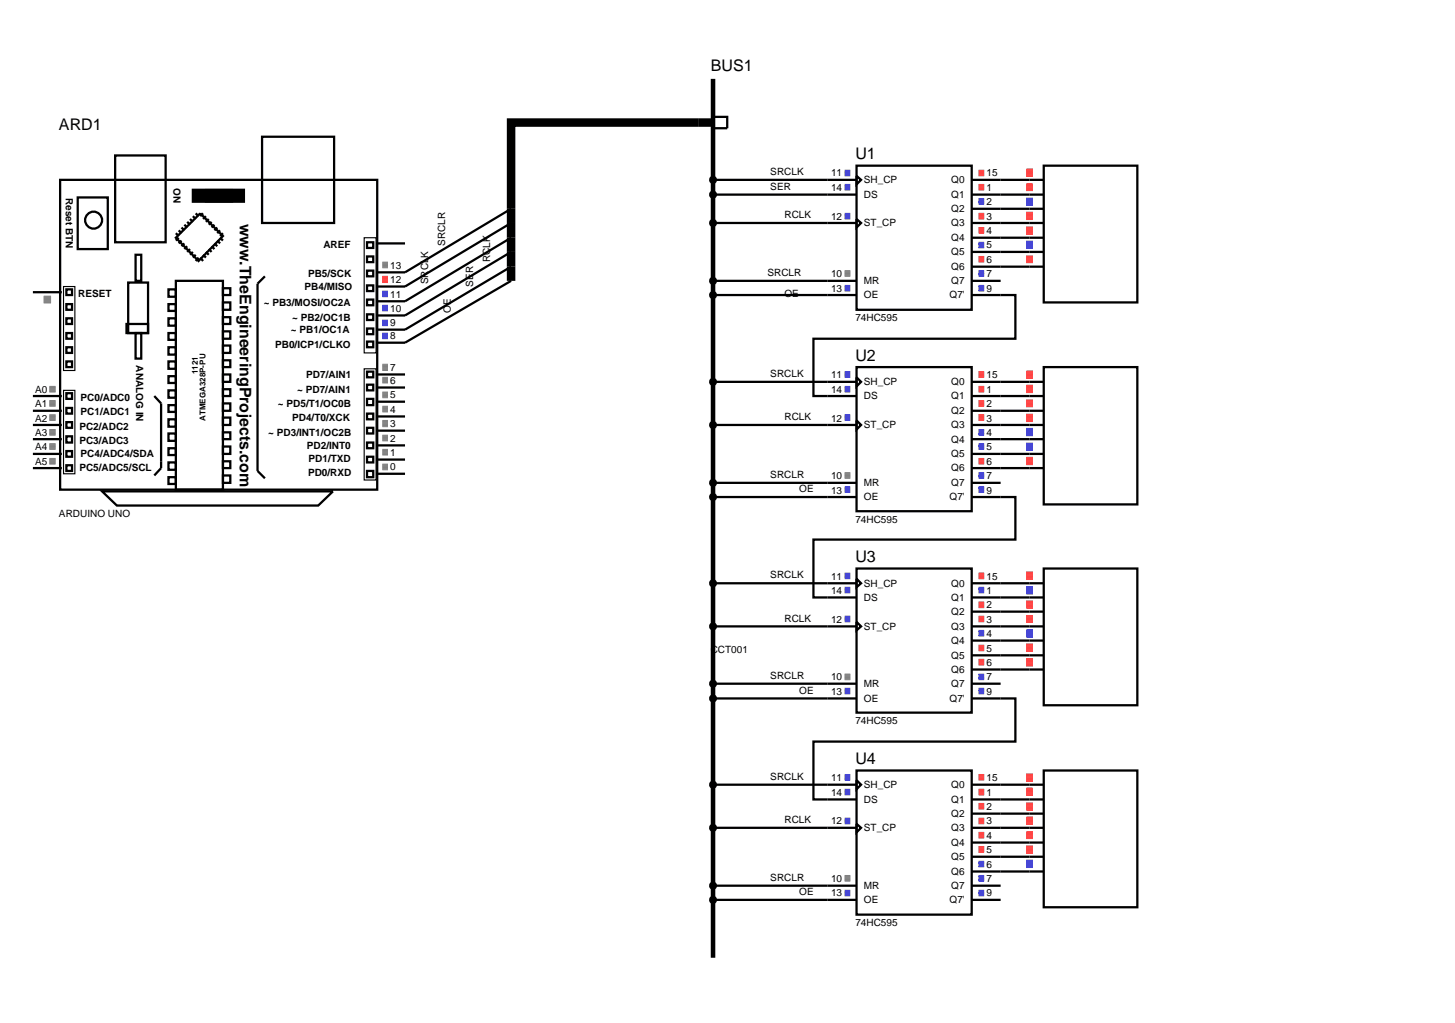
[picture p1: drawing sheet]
<svg xmlns="http://www.w3.org/2000/svg" width="257mm" height="180mm" viewBox="0 0 257 180" stroke-linecap="round" stroke-linejoin="round" font-family="sans-serif">
<path d="M125.7 21.6h-35.6v27.9" fill="none" stroke="#000" stroke-width="1.5" stroke-linecap="butt"/>
<g fill="none" stroke="#000" stroke-width=".4">
<path d="M10.6 31.7h55.9v54.6h-55.9zM13.7 34.8h5.3v9.1h-5.3zM20.3 27.4h8.9v15.3h-8.9zM32.5 39.6l.5 .5M33 39.1l.5 .5M33.5 38.6l.5 .5M34 38.1l.5 .5M34.5 37.6l.5 .5M35.8 37.6l-.5 .5M36.3 33.5h4.6v2h-4.6zM36.3 38.1l-.5 .5M36.8 38.6l-.5 .5"/>
<path d="M37.3 39.1l-.5 .5M37.8 39.6l-.5 .5M46.2 24.1h12.7v15.2h-12.7zM90.1 39.3l-18.7 11.2h-5.1M90.1 36.8l-18.7 11.2h-5.1M125.7 20.6h2.5v2h-2.5zM125.7 31.7h25.3M125.7 34.3h25.3M125.7 39.3h25.3M151 29.2h20.3v25.4h-20.3zM151 31l.8 .7-.8 .8zM151 38.6l.8 .7-.8 .8z"/>
<path d="M171.3 31.7h12.7M171.3 34.3h12.7M171.3 36.8h12.7M171.3 39.3h12.7M184 29.2h16.5v24.1h-16.5zM5.8 51.5h5.1M11.7 53.6h1v1h-1zM11.7 58.7h1v1h-1zM11.7 56.1h1v1h-1zM11.7 51h1v1h-1zM22.3 57.1h3.8v1.6h-3.8zM22.6 49.8h3.5v8.9h-3.5z"/>
<path d="M23.9 44.9h1v4.6h-1zM23.9 58.7h1v4.5h-1zM29.7 51h1.3v1.3h-1.3zM29.7 53.6h1.3v1.2h-1.3zM29.7 56.1h1.3v1.3h-1.3zM29.7 58.7h1.3v1.2h-1.3zM31 49.5h8.3v36.8h-8.3zM31 41.9l4.3-4.3 4 4-4.3 4.4zM31 41.1l.5 .5M31.5 40.6l.5 .5M31.5 41.9l-.5 .5M32 40.1l.5 .5"/>
<path d="M32 42.4l-.5 .5M32.5 42.9l-.5 .5M33 43.4l-.5 .5M33.5 43.9l-.5 .5M34 44.4l-.5 .5M34.5 44.9l-.5 .5M35 45.4l-.5 .6M35.3 45.4l.5 .6M35.8 44.9l.5 .5M36.3 44.4l.5 .5M36.8 43.9l.5 .5M37.3 43.4l.5 .5"/>
<path d="M37.8 42.9l.5 .5M38.3 42.4l.5 .5M38.3 40.1l-.5 .5M38.8 41.9l.5 .5M38.8 40.6l-.5 .5M39.3 50.8h1.3v1.2h-1.3zM39.3 53.3h1.3v1.3h-1.3zM39.3 55.9h1.3v1.2h-1.3zM39.3 58.4h1.3v1.3h-1.3zM39.3 41.1l-.5 .5M46.7 48.7l-1.3 1.3v33l1.3 1.3M64.7 42.7h1.1v1h-1.1z"/>
<path d="M64.7 47.7h1.1v1h-1.1zM64.7 50.3h1.1v1h-1.1zM64.7 52.8h1.1v1h-1.1zM64.7 55.4h1.1v1h-1.1zM64.7 57.9h1.1v1h-1.1zM64.7 45.2h1.1v1h-1.1zM66.3 42.9h5.1M90.1 49.5l-18.7 10.9h-5.1M90.1 47l-18.7 11.1h-5.1M90.1 44.4l-18.7 11.2h-5.1M90.1 41.9l-18.7 11.2h-5.1M125.7 49.5h25.3"/>
<path d="M125.7 52h25.3M171.3 52h7.7v7.7h-35.6v10.1h7.6M171.3 41.9h12.7M171.3 44.4h12.7M171.3 47h12.7M171.3 49.5h5.1M5.8 69.8h5.1M5.8 72.4h5.1M5.8 74.9h5.1M5.8 77.4h5.1M11.7 63.7h1v1h-1zM11.7 61.2h1v1h-1z"/>
<path d="M11.7 69.3h1v1h-1zM11.7 71.9h1v1h-1zM11.7 74.4h1v1h-1zM11.7 76.9h1v1.1h-1zM11.7 79.5h1v1h-1zM27.2 69.8l1.2 1.3v11.4l-1.2 1.3M29.7 61.2h1.3v1.3h-1.3zM29.7 63.7h1.3v1.3h-1.3zM29.7 66.3h1.3v1.2h-1.3zM29.7 68.8h1.3v1.3h-1.3zM29.7 71.4h1.3v1.2h-1.3zM29.7 73.9h1.3v1.3h-1.3z"/>
<path d="M29.7 76.4h1.3v1.3h-1.3zM29.7 79h1.3v1.2h-1.3zM39.3 60.9h1.3v1.3h-1.3zM39.3 63.5h1.3v1.2h-1.3zM39.3 66h1.3v1.3h-1.3zM39.3 68.6h1.3v1.2h-1.3zM39.3 71.1h1.3v1.3h-1.3zM39.3 73.6h1.3v1.3h-1.3zM39.3 76.2h1.3v1.2h-1.3zM39.3 78.7h1.3v1.3h-1.3zM64.7 60.2h1.1v1h-1.1zM64.7 65.5h1.1v1h-1.1z"/>
<path d="M64.7 67.8h1.1v1h-1.1zM64.7 70.3h1.1v1.1h-1.1zM64.7 72.9h1.1v1h-1.1zM64.7 75.4h1.1v1h-1.1zM64.7 78h1.1v1h-1.1zM66.3 78.5h5.1M66.3 75.9h5.1M66.3 73.4h5.1M66.3 70.8h5.1M66.3 68.3h5.1M66.3 66h5.1M125.7 67.3h25.3"/>
<path d="M125.7 74.9h25.3M151 64.7h20.3v25.4h-20.3zM151 66.5l.8 .8-.8 .8zM151 74.1l.8 .8-.8 .8zM171.3 67.3h12.7M171.3 69.8h12.7M171.3 72.4h12.7M171.3 74.9h12.7M171.3 77.4h12.7M184 64.7h16.5v24.2h-16.5zM5.8 80h5.1M5.8 82.5h5.1"/>
<path d="M11.7 82h1v1h-1zM18 86.6h40.7l-2.6 2.5h-35.5zM29.7 81.5h1.3v1.3h-1.3zM29.7 84.1h1.3v1.2h-1.3zM39.3 81.3h1.3v1.2h-1.3zM39.3 83.8h1.3v1.3h-1.3zM64.7 80.5h1.1v1h-1.1zM64.7 83h1.1v1.1h-1.1zM66.3 83.5h5.1M66.3 81h5.1M125.7 85.1h25.3M125.7 87.6h25.3"/>
<path d="M171.3 87.6h7.7v7.5h-35.6v10.2h7.6M171.3 80h12.7M171.3 82.5h12.7M171.3 85.1h5.1M125.7 102.8h25.3M125.7 110.4h25.3M151 100.2h20.3v25.4h-20.3zM151 102l.8 .8-.8 .7zM151 109.6l.8 .8-.8 .7zM171.3 102.8h12.7M171.3 105.3h12.7M171.3 107.8h12.7"/>
<path d="M171.3 110.4h12.7M171.3 112.9h12.7M171.3 115.5h12.7M171.3 118h12.7M184 100.2h16.5v24.1h-16.5zM125.7 120.5h25.3M125.7 123.1h25.3M125.7 138.3h25.3M151 135.8h20.3v25.4h-20.3zM151 137.5l.8 .8-.8 .8zM171.3 123.1h7.7v7.6h-35.6v10.2h7.6M171.3 120.5h5.1"/>
<path d="M171.3 138.3h12.7M184 135.8h16.5v24.1h-16.5zM125.7 145.9h25.3M125.7 156.1h25.3M125.7 158.6h25.3M151 145.2l.8 .7-.8 .8zM171.3 140.9h12.7M171.3 143.4h12.7M171.3 145.9h12.7M171.3 148.5h12.7M171.3 151h12.7M171.3 153.6h12.7"/>
<path d="M171.3 156.1h5.1M171.3 158.6h5.1"/>
<circle cx="16.5" cy="38.8" r="1.49"/>
<circle cx="125.7" cy="39.3" r=".51"/>
<circle cx="125.7" cy="31.7" r=".51"/>
<circle cx="125.7" cy="34.3" r=".51"/>
<circle cx="125.7" cy="52" r=".51"/>
<circle cx="125.7" cy="49.5" r=".51"/>
<circle cx="125.7" cy="67.3" r=".51"/>
<circle cx="125.7" cy="74.9" r=".51"/>
<circle cx="125.7" cy="87.6" r=".51"/>
<circle cx="125.7" cy="85.1" r=".51"/>
<circle cx="125.7" cy="102.8" r=".51"/>
<circle cx="125.7" cy="110.4" r=".51"/>
<circle cx="125.7" cy="138.3" r=".51"/>
<circle cx="125.7" cy="120.5" r=".51"/>
<circle cx="125.7" cy="123.1" r=".51"/>
<circle cx="125.7" cy="145.9" r=".51"/>
<circle cx="125.7" cy="156.1" r=".51"/>
<circle cx="125.7" cy="158.6" r=".51"/>
</g>
<path d="M33.8 34.5h9.4" fill="none" stroke="#000" stroke-width="2.5" stroke-linecap="butt"/>
<path d="M11.2 50.5h2v14.8h-2zM64.2 41.9h2.1v20.3h-2.1zM11.2 68.8h2v14.7h-2zM64.2 65h2.1v19.6h-2.1z" fill="none" stroke="#000" stroke-width=".2"/>
<g fill="none" stroke="#808080" stroke-width=".18">
<path d="M7.7 52.2h1.3M7.7 52.3h1.3M7.7 52.4h1.3M7.7 52.5h1.3M7.7 52.6h1.3M7.7 52.7h1.3M7.7 52.8h1.3M7.7 52.9h1.3M7.7 53h1.3M7.7 53.1h1.3M7.7 53.2h1.3M7.7 53.3h1.3"/>
<path d="M7.7 53.4h1.3M67.4 46.2h1M67.4 46.3h1M67.4 46.4h1M67.4 46.5h1M67.4 46.6h1M67.4 46.7h1M67.4 46.8h1M67.4 46.9h1M67.4 47h1M67.4 47.1h1M67.4 47.2h1"/>
<path d="M148.9 47.7h1M148.9 47.8h1M148.9 47.9h1M148.9 48h1M148.9 48.1h1M148.9 48.2h1M148.9 48.3h1M148.9 48.4h1M148.9 48.5h1M148.9 48.6h1M148.9 48.7h1M8.7 79.2h1.1"/>
<path d="M8.7 76.7h1.1M8.7 74.1h1.1M8.7 71.6h1.1M8.7 69.1h1.1M8.7 78.2h1.1M8.7 78.3h1.1M8.7 78.4h1.1M8.7 78.5h1.1M8.7 78.6h1.1M8.7 78.7h1.1M8.7 78.8h1.1M8.7 78.9h1.1"/>
<path d="M8.7 79h1.1M8.7 79.1h1.1M8.7 75.7h1.1M8.7 75.8h1.1M8.7 75.9h1.1M8.7 76h1.1M8.7 76.1h1.1M8.7 76.2h1.1M8.7 76.3h1.1M8.7 76.4h1.1M8.7 76.5h1.1M8.7 76.6h1.1"/>
<path d="M8.7 73.1h1.1M8.7 73.2h1.1M8.7 73.3h1.1M8.7 73.4h1.1M8.7 73.5h1.1M8.7 73.6h1.1M8.7 73.7h1.1M8.7 73.8h1.1M8.7 73.9h1.1M8.7 74h1.1M8.7 70.6h1.1M8.7 70.7h1.1"/>
<path d="M8.7 70.8h1.1M8.7 70.9h1.1M8.7 71h1.1M8.7 71.1h1.1M8.7 71.2h1.1M8.7 71.3h1.1M8.7 71.4h1.1M8.7 71.5h1.1M8.7 68.1h1.1M8.7 68.2h1.1M8.7 68.3h1.1M8.7 68.4h1.1"/>
<path d="M8.7 68.5h1.1M8.7 68.6h1.1M8.7 68.7h1.1M8.7 68.8h1.1M8.7 68.9h1.1M8.7 69h1.1M67.4 79.2h1M67.4 79.3h1M67.4 79.4h1M67.4 79.5h1M67.4 79.6h1M67.4 79.7h1"/>
<path d="M67.4 79.8h1M67.4 79.9h1M67.4 76.7h1M67.4 76.8h1M67.4 76.9h1M67.4 77h1M67.4 77.1h1M67.4 77.2h1M67.4 77.3h1M67.4 77.4h1M67.4 77.5h1M67.4 77.6h1"/>
<path d="M67.4 77.7h1M67.4 74.1h1M67.4 74.2h1M67.4 74.3h1M67.4 74.4h1M67.4 74.5h1M67.4 74.6h1M67.4 74.7h1M67.4 74.8h1M67.4 74.9h1M67.4 75h1M67.4 75.1h1"/>
<path d="M67.4 75.2h1M67.4 71.6h1M67.4 71.7h1M67.4 71.8h1M67.4 71.9h1M67.4 72h1M67.4 72.1h1M67.4 72.2h1M67.4 72.3h1M67.4 72.4h1M67.4 72.5h1M67.4 72.6h1"/>
<path d="M67.4 69.1h1M67.4 69.2h1M67.4 69.3h1M67.4 69.4h1M67.4 69.5h1M67.4 69.6h1M67.4 69.7h1M67.4 69.8h1M67.4 69.9h1M67.4 70h1M67.4 70.1h1M67.4 66.5h1"/>
<path d="M67.4 66.6h1M67.4 66.7h1M67.4 66.8h1M67.4 66.9h1M67.4 67h1M67.4 67.1h1M67.4 67.2h1M67.4 67.3h1M67.4 67.4h1M67.4 67.5h1M67.4 64.2h1M67.4 64.3h1"/>
<path d="M67.4 64.4h1M67.4 64.5h1M67.4 64.6h1M67.4 64.7h1M67.4 64.8h1M67.4 64.9h1M67.4 65h1M67.4 65.1h1M67.4 65.2h1M67.4 65.3h1M8.7 81.8h1.1M8.7 80.8h1.1"/>
<path d="M8.7 80.9h1.1M8.7 81h1.1M8.7 81.1h1.1M8.7 81.2h1.1M8.7 81.3h1.1M8.7 81.4h1.1M8.7 81.5h1.1M8.7 81.6h1.1M8.7 81.7h1.1M67.4 81.8h1M67.4 81.9h1M67.4 82h1"/>
<path d="M67.4 82.1h1M67.4 82.2h1M67.4 82.3h1M67.4 82.4h1M67.4 82.5h1M67.4 82.6h1M67.4 82.7h1M67.4 82.8h1M67.4 80h1M67.4 80.1h1M67.4 80.2h1M148.9 83.3h1"/>
<path d="M148.9 83.4h1M148.9 83.5h1M148.9 83.6h1M148.9 83.7h1M148.9 83.8h1M148.9 83.9h1M148.9 84h1M148.9 84.1h1M148.9 84.2h1M148.9 84.3h1M148.9 118.8h1M148.9 118.9h1"/>
<path d="M148.9 119h1M148.9 119.1h1M148.9 119.2h1M148.9 119.3h1M148.9 119.4h1M148.9 119.5h1M148.9 119.6h1M148.9 119.7h1M148.9 119.8h1M148.9 154.3h1M148.9 154.4h1M148.9 154.5h1"/>
<path d="M148.9 154.6h1M148.9 154.7h1M148.9 154.8h1M148.9 154.9h1M148.9 155h1M148.9 155.1h1M148.9 155.2h1M148.9 155.3h1"/>
</g>
<g fill="none" stroke="#4040ff" stroke-width=".18">
<path d="M148.9 30h1M148.9 30.1h1M148.9 30.2h1M148.9 30.3h1M148.9 30.4h1M148.9 30.5h1M148.9 30.6h1M148.9 30.7h1M148.9 30.8h1M148.9 30.9h1M148.9 31h1M148.9 37.6h1"/>
<path d="M148.9 37.7h1M148.9 37.8h1M148.9 37.9h1M148.9 38h1M148.9 38.1h1M148.9 38.2h1M148.9 38.3h1M148.9 38.4h1M148.9 38.5h1M148.9 38.6h1M148.9 32.5h1M148.9 32.6h1"/>
<path d="M148.9 32.7h1M148.9 32.8h1M148.9 32.9h1M148.9 33h1M148.9 33.1h1M148.9 33.2h1M148.9 33.3h1M148.9 33.4h1M148.9 33.5h1M172.5 35h1M172.5 35.1h1M172.5 35.2h1"/>
<path d="M172.5 35.3h1M172.5 35.4h1M172.5 35.5h1M172.5 35.6h1M172.5 35.7h1M172.5 35.8h1M172.5 35.9h1M172.5 36h1M180.9 35h1.2M180.9 35.1h1.2M180.9 35.2h1.2M180.9 35.3h1.2"/>
<path d="M180.9 35.4h1.2M180.9 35.5h1.2M180.9 35.6h1.2M180.9 35.7h1.2M180.9 35.8h1.2M180.9 35.9h1.2M180.9 36h1.2M180.9 34.9h1.2M180.9 36.1h1.2M180.9 36.2h1.2M67.4 58.7h1M67.4 58.8h1"/>
<path d="M67.4 58.9h1M67.4 59h1M67.4 59.1h1M67.4 59.2h1M67.4 59.3h1M67.4 59.4h1M67.4 59.5h1M67.4 59.6h1M67.4 59.7h1M67.4 56.4h1M67.4 56.5h1M67.4 56.6h1"/>
<path d="M67.4 56.7h1M67.4 56.8h1M67.4 56.9h1M67.4 57h1M67.4 57.1h1M67.4 57.2h1M67.4 57.3h1M67.4 57.4h1M67.4 53.8h1M67.4 53.9h1M67.4 54h1M67.4 54.1h1"/>
<path d="M67.4 54.2h1M67.4 54.3h1M67.4 54.4h1M67.4 54.5h1M67.4 54.6h1M67.4 54.7h1M67.4 54.8h1M67.4 51.3h1M67.4 51.4h1M67.4 51.5h1M67.4 51.6h1M67.4 51.7h1"/>
<path d="M67.4 51.8h1M67.4 51.9h1M67.4 52h1M67.4 52.1h1M67.4 52.2h1M67.4 52.3h1M148.9 51.3h1M148.9 50.3h1M148.9 50.4h1M148.9 50.5h1M148.9 50.6h1M148.9 50.7h1"/>
<path d="M148.9 50.8h1M148.9 50.9h1M148.9 51h1M148.9 51.1h1M148.9 51.2h1M172.5 51.3h1M172.5 42.7h1M172.5 42.8h1M172.5 42.9h1M172.5 43h1M172.5 43.1h1M172.5 43.2h1"/>
<path d="M172.5 43.3h1M172.5 43.4h1M172.5 43.5h1M172.5 43.6h1M172.5 43.7h1M172.5 47.7h1M172.5 47.8h1M172.5 47.9h1M172.5 48h1M172.5 48.1h1M172.5 48.2h1M172.5 48.3h1"/>
<path d="M172.5 48.4h1M172.5 48.5h1M172.5 48.6h1M172.5 48.7h1M172.5 50.3h1M172.5 50.4h1M172.5 50.5h1M172.5 50.6h1M172.5 50.7h1M172.5 50.8h1M172.5 50.9h1M172.5 51h1"/>
<path d="M172.5 51.1h1M172.5 51.2h1M180.9 42.7h1.2M180.9 42.8h1.2M180.9 42.9h1.2M180.9 43h1.2M180.9 43.1h1.2M180.9 43.2h1.2M180.9 43.3h1.2M180.9 43.4h1.2M180.9 43.5h1.2M180.9 43.6h1.2"/>
<path d="M180.9 43.7h1.2M180.9 42.5h1.2M180.9 42.6h1.2M180.9 43.8h1.2M148.9 65.5h1M148.9 65.6h1M148.9 65.7h1M148.9 65.8h1M148.9 65.9h1M148.9 66h1M148.9 66.1h1M148.9 66.2h1"/>
<path d="M148.9 66.3h1M148.9 66.4h1M148.9 66.5h1M148.9 73.1h1M148.9 73.2h1M148.9 73.3h1M148.9 73.4h1M148.9 73.5h1M148.9 73.6h1M148.9 73.7h1M148.9 73.8h1M148.9 73.9h1"/>
<path d="M148.9 74h1M148.9 74.1h1M148.9 68.1h1M148.9 68.2h1M148.9 68.3h1M148.9 68.4h1M148.9 68.5h1M148.9 68.6h1M148.9 68.7h1M148.9 68.8h1M148.9 68.9h1M148.9 69h1"/>
<path d="M148.9 69.1h1M172.5 75.7h1M172.5 75.8h1M172.5 75.9h1M172.5 76h1M172.5 76.1h1M172.5 76.2h1M172.5 76.3h1M172.5 76.4h1M172.5 76.5h1M172.5 76.6h1M172.5 76.7h1"/>
<path d="M172.5 78.2h1M172.5 78.3h1M172.5 78.4h1M172.5 78.5h1M172.5 78.6h1M172.5 78.7h1M172.5 78.8h1M172.5 78.9h1M172.5 79h1M172.5 79.1h1M172.5 79.2h1M180.9 75.7h1.2"/>
<path d="M180.9 75.8h1.2M180.9 75.9h1.2M180.9 76h1.2M180.9 76.1h1.2M180.9 76.2h1.2M180.9 76.3h1.2M180.9 76.4h1.2M180.9 76.5h1.2M180.9 76.6h1.2M180.9 76.7h1.2M180.9 78.2h1.2M180.9 78.3h1.2"/>
<path d="M180.9 78.4h1.2M180.9 78.5h1.2M180.9 78.6h1.2M180.9 78.7h1.2M180.9 78.8h1.2M180.9 78.9h1.2M180.9 79h1.2M180.9 79.1h1.2M180.9 79.2h1.2M180.9 75.5h1.2M180.9 75.6h1.2M180.9 76.8h1.2"/>
<path d="M180.9 78.1h1.2M180.9 79.3h1.2M180.9 79.4h1.2M148.9 85.8h1M148.9 85.9h1M148.9 86h1M148.9 86.1h1M148.9 86.2h1M148.9 86.3h1M148.9 86.4h1M148.9 86.5h1M148.9 86.6h1"/>
<path d="M148.9 86.7h1M148.9 86.8h1M172.5 83.3h1M172.5 83.4h1M172.5 83.5h1M172.5 83.6h1M172.5 83.7h1M172.5 83.8h1M172.5 83.9h1M172.5 84h1M172.5 84.1h1M172.5 84.2h1"/>
<path d="M172.5 84.3h1M172.5 85.8h1M172.5 85.9h1M172.5 86h1M172.5 86.1h1M172.5 86.2h1M172.5 86.3h1M172.5 86.4h1M172.5 86.5h1M172.5 86.6h1M172.5 86.7h1M172.5 86.8h1"/>
<path d="M148.9 103.5h1M148.9 103.6h1M148.9 103.7h1M148.9 103.8h1M148.9 103.9h1M148.9 104h1M148.9 104.1h1M148.9 104.2h1M148.9 104.3h1M148.9 104.4h1M148.9 104.5h1M148.9 101h1"/>
<path d="M148.9 101.1h1M148.9 101.2h1M148.9 101.3h1M148.9 101.4h1M148.9 101.5h1M148.9 101.6h1M148.9 101.7h1M148.9 101.8h1M148.9 101.9h1M148.9 102h1M148.9 108.6h1M148.9 108.7h1"/>
<path d="M148.9 108.8h1M148.9 108.9h1M148.9 109h1M148.9 109.1h1M148.9 109.2h1M148.9 109.3h1M148.9 109.4h1M148.9 109.5h1M148.9 109.6h1M172.5 103.5h1M172.5 103.6h1M172.5 103.7h1"/>
<path d="M172.5 103.8h1M172.5 103.9h1M172.5 104h1M172.5 104.1h1M172.5 104.2h1M172.5 104.3h1M172.5 104.4h1M172.5 104.5h1M172.5 111.1h1M172.5 111.2h1M172.5 111.3h1M172.5 111.4h1"/>
<path d="M172.5 111.5h1M172.5 111.6h1M172.5 111.7h1M172.5 111.8h1M172.5 111.9h1M172.5 112h1M172.5 112.1h1M172.5 118.8h1M172.5 118.9h1M172.5 119h1M172.5 119.1h1M172.5 119.2h1"/>
<path d="M172.5 119.3h1M172.5 119.4h1M172.5 119.5h1M172.5 119.6h1M172.5 119.7h1M172.5 119.8h1M180.9 103.5h1.2M180.9 103.6h1.2M180.9 103.7h1.2M180.9 103.8h1.2M180.9 103.9h1.2M180.9 104h1.2"/>
<path d="M180.9 104.1h1.2M180.9 104.2h1.2M180.9 104.3h1.2M180.9 104.4h1.2M180.9 104.5h1.2M180.9 111.1h1.2M180.9 111.2h1.2M180.9 111.3h1.2M180.9 111.4h1.2M180.9 111.5h1.2M180.9 111.6h1.2M180.9 111.7h1.2"/>
<path d="M180.9 111.8h1.2M180.9 111.9h1.2M180.9 112h1.2M180.9 112.1h1.2M180.9 103.4h1.2M180.9 104.6h1.2M180.9 104.7h1.2M180.9 111h1.2M180.9 112.2h1.2M180.9 112.3h1.2M148.9 121.3h1M148.9 121.4h1"/>
<path d="M148.9 121.5h1M148.9 121.6h1M148.9 121.7h1M148.9 121.8h1M148.9 121.9h1M148.9 122h1M148.9 122.1h1M148.9 122.2h1M148.9 122.3h1M148.9 136.5h1M148.9 136.6h1M148.9 136.7h1"/>
<path d="M148.9 136.8h1M148.9 136.9h1M148.9 137h1M148.9 137.1h1M148.9 137.2h1M148.9 137.3h1M148.9 137.4h1M148.9 137.5h1M148.9 139.1h1M148.9 139.2h1M148.9 139.3h1M148.9 139.4h1"/>
<path d="M148.9 139.5h1M148.9 139.6h1M148.9 139.7h1M148.9 139.8h1M148.9 139.9h1M172.5 121.3h1M172.5 121.4h1M172.5 121.5h1M172.5 121.6h1M172.5 121.7h1M172.5 121.8h1M172.5 121.9h1"/>
<path d="M172.5 122h1M172.5 122.1h1M172.5 122.2h1M172.5 122.3h1M148.9 156.9h1M148.9 157h1M148.9 157.1h1M148.9 157.2h1M148.9 157.3h1M148.9 157.4h1M148.9 157.5h1M148.9 157.6h1"/>
<path d="M148.9 157.7h1M148.9 157.8h1M148.9 157.9h1M148.9 144.2h1M148.9 144.3h1M148.9 144.4h1M148.9 144.5h1M148.9 144.6h1M148.9 144.7h1M148.9 144.8h1M148.9 144.9h1M148.9 145h1"/>
<path d="M148.9 145.1h1M148.9 145.2h1M148.9 140h1M148.9 140.1h1M172.5 151.8h1M172.5 151.9h1M172.5 152h1M172.5 152.1h1M172.5 152.2h1M172.5 152.3h1M172.5 152.4h1M172.5 152.5h1"/>
<path d="M172.5 152.6h1M172.5 152.7h1M172.5 152.8h1M172.5 154.3h1M172.5 154.4h1M172.5 154.5h1M172.5 154.6h1M172.5 154.7h1M172.5 154.8h1M172.5 154.9h1M172.5 155h1M172.5 155.1h1"/>
<path d="M172.5 155.2h1M172.5 155.3h1M172.5 156.9h1M172.5 157h1M172.5 157.1h1M172.5 157.2h1M172.5 157.3h1M172.5 157.4h1M172.5 157.5h1M172.5 157.6h1M172.5 157.7h1M172.5 157.8h1"/>
<path d="M172.5 157.9h1M180.9 151.8h1.2M180.9 151.9h1.2M180.9 152h1.2M180.9 152.1h1.2M180.9 152.2h1.2M180.9 152.3h1.2M180.9 152.4h1.2M180.9 152.5h1.2M180.9 152.6h1.2M180.9 152.7h1.2M180.9 152.8h1.2"/>
<path d="M180.9 151.6h1.2M180.9 151.7h1.2M180.9 152.9h1.2"/>
</g>
<g fill="none" stroke="#ff4040" stroke-width=".18">
<path d="M172.5 30h1M172.5 30.1h1M172.5 30.2h1M172.5 30.3h1M172.5 30.4h1M172.5 30.5h1M172.5 30.6h1M172.5 30.7h1M172.5 30.8h1M172.5 30.9h1M172.5 31h1M172.5 32.5h1"/>
<path d="M172.5 32.6h1M172.5 32.7h1M172.5 32.8h1M172.5 32.9h1M172.5 33h1M172.5 33.1h1M172.5 33.2h1M172.5 33.3h1M172.5 33.4h1M172.5 33.5h1M172.5 37.6h1M172.5 37.7h1"/>
<path d="M172.5 37.8h1M172.5 37.9h1M172.5 38h1M172.5 38.1h1M172.5 38.2h1M172.5 38.3h1M172.5 38.4h1M172.5 38.5h1M172.5 38.6h1M180.9 30h1.2M180.9 30.1h1.2M180.9 30.2h1.2"/>
<path d="M180.9 30.3h1.2M180.9 30.4h1.2M180.9 30.5h1.2M180.9 30.6h1.2M180.9 30.7h1.2M180.9 30.8h1.2M180.9 30.9h1.2M180.9 31h1.2M180.9 32.5h1.2M180.9 32.6h1.2M180.9 32.7h1.2M180.9 32.8h1.2"/>
<path d="M180.9 32.9h1.2M180.9 33h1.2M180.9 33.1h1.2M180.9 33.2h1.2M180.9 33.3h1.2M180.9 33.4h1.2M180.9 33.5h1.2M180.9 37.6h1.2M180.9 37.7h1.2M180.9 37.8h1.2M180.9 37.9h1.2M180.9 38h1.2"/>
<path d="M180.9 38.1h1.2M180.9 38.2h1.2M180.9 38.3h1.2M180.9 38.4h1.2M180.9 38.5h1.2M180.9 38.6h1.2M180.9 29.8h1.2M180.9 29.9h1.2M180.9 31.1h1.2M180.9 32.4h1.2M180.9 33.6h1.2M180.9 37.4h1.2"/>
<path d="M180.9 37.5h1.2M180.9 38.7h1.2M67.4 48.7h1M67.4 48.8h1M67.4 48.9h1M67.4 49h1M67.4 49.1h1M67.4 49.2h1M67.4 49.3h1M67.4 49.4h1M67.4 49.5h1M67.4 49.6h1"/>
<path d="M67.4 49.7h1M67.4 49.8h1M172.5 40.1h1M172.5 40.2h1M172.5 40.3h1M172.5 40.4h1M172.5 40.5h1M172.5 40.6h1M172.5 40.7h1M172.5 40.8h1M172.5 40.9h1M172.5 41h1"/>
<path d="M172.5 41.1h1M172.5 45.2h1M172.5 45.3h1M172.5 45.4h1M172.5 45.5h1M172.5 45.6h1M172.5 45.7h1M172.5 45.8h1M172.5 45.9h1M172.5 46h1M172.5 46.1h1M172.5 46.2h1"/>
<path d="M180.9 40.1h1.2M180.9 40.2h1.2M180.9 40.3h1.2M180.9 40.4h1.2M180.9 40.5h1.2M180.9 40.6h1.2M180.9 40.7h1.2M180.9 40.8h1.2M180.9 40.9h1.2M180.9 41h1.2M180.9 41.1h1.2M180.9 45.2h1.2"/>
<path d="M180.9 45.3h1.2M180.9 45.4h1.2M180.9 45.5h1.2M180.9 45.6h1.2M180.9 45.7h1.2M180.9 45.8h1.2M180.9 45.9h1.2M180.9 46h1.2M180.9 46.1h1.2M180.9 46.2h1.2M180.9 40h1.2M180.9 41.2h1.2"/>
<path d="M180.9 41.3h1.2M180.9 45.1h1.2M180.9 46.3h1.2M172.5 65.5h1M172.5 65.6h1M172.5 65.7h1M172.5 65.8h1M172.5 65.9h1M172.5 66h1M172.5 66.1h1M172.5 66.2h1M172.5 66.3h1"/>
<path d="M172.5 66.4h1M172.5 66.5h1M172.5 68.1h1M172.5 68.2h1M172.5 68.3h1M172.5 68.4h1M172.5 68.5h1M172.5 68.6h1M172.5 68.7h1M172.5 68.8h1M172.5 68.9h1M172.5 69h1"/>
<path d="M172.5 69.1h1M172.5 70.6h1M172.5 70.7h1M172.5 70.8h1M172.5 70.9h1M172.5 71h1M172.5 71.1h1M172.5 71.2h1M172.5 71.3h1M172.5 71.4h1M172.5 71.5h1M172.5 71.6h1"/>
<path d="M172.5 73.1h1M172.5 73.2h1M172.5 73.3h1M172.5 73.4h1M172.5 73.5h1M172.5 73.6h1M172.5 73.7h1M172.5 73.8h1M172.5 73.9h1M172.5 74h1M172.5 74.1h1M180.9 65.5h1.2"/>
<path d="M180.9 65.6h1.2M180.9 65.7h1.2M180.9 65.8h1.2M180.9 65.9h1.2M180.9 66h1.2M180.9 66.1h1.2M180.9 66.2h1.2M180.9 66.3h1.2M180.9 66.4h1.2M180.9 66.5h1.2M180.9 68.1h1.2M180.9 68.2h1.2"/>
<path d="M180.9 68.3h1.2M180.9 68.4h1.2M180.9 68.5h1.2M180.9 68.6h1.2M180.9 68.7h1.2M180.9 68.8h1.2M180.9 68.9h1.2M180.9 69h1.2M180.9 69.1h1.2M180.9 70.6h1.2M180.9 70.7h1.2M180.9 70.8h1.2"/>
<path d="M180.9 70.9h1.2M180.9 71h1.2M180.9 71.1h1.2M180.9 71.2h1.2M180.9 71.3h1.2M180.9 71.4h1.2M180.9 71.5h1.2M180.9 71.6h1.2M180.9 73.1h1.2M180.9 73.2h1.2M180.9 73.3h1.2M180.9 73.4h1.2"/>
<path d="M180.9 73.5h1.2M180.9 73.6h1.2M180.9 73.7h1.2M180.9 73.8h1.2M180.9 73.9h1.2M180.9 74h1.2M180.9 74.1h1.2M180.9 65.4h1.2M180.9 66.6h1.2M180.9 66.7h1.2M180.9 67.9h1.2M180.9 68h1.2"/>
<path d="M180.9 69.2h1.2M180.9 70.5h1.2M180.9 71.7h1.2M180.9 73h1.2M180.9 74.2h1.2M180.9 74.3h1.2M172.5 80.8h1M172.5 80.9h1M172.5 81h1M172.5 81.1h1M172.5 81.2h1M172.5 81.3h1"/>
<path d="M172.5 81.4h1M172.5 81.5h1M172.5 81.6h1M172.5 81.7h1M172.5 81.8h1M180.9 80.8h1.2M180.9 80.9h1.2M180.9 81h1.2M180.9 81.1h1.2M180.9 81.2h1.2M180.9 81.3h1.2M180.9 81.4h1.2"/>
<path d="M180.9 81.5h1.2M180.9 81.6h1.2M180.9 81.7h1.2M180.9 81.8h1.2M180.9 80.6h1.2M180.9 80.7h1.2M180.9 81.9h1.2M172.5 101h1M172.5 101.1h1M172.5 101.2h1M172.5 101.3h1M172.5 101.4h1"/>
<path d="M172.5 101.5h1M172.5 101.6h1M172.5 101.7h1M172.5 101.8h1M172.5 101.9h1M172.5 102h1M172.5 106.1h1M172.5 106.2h1M172.5 106.3h1M172.5 106.4h1M172.5 106.5h1M172.5 106.6h1"/>
<path d="M172.5 106.7h1M172.5 106.8h1M172.5 106.9h1M172.5 107h1M172.5 107.1h1M172.5 108.6h1M172.5 108.7h1M172.5 108.8h1M172.5 108.9h1M172.5 109h1M172.5 109.1h1M172.5 109.2h1"/>
<path d="M172.5 109.3h1M172.5 109.4h1M172.5 109.5h1M172.5 109.6h1M172.5 113.7h1M172.5 113.8h1M172.5 113.9h1M172.5 114h1M172.5 114.1h1M172.5 114.2h1M172.5 114.3h1M172.5 114.4h1"/>
<path d="M172.5 114.5h1M172.5 114.6h1M172.5 114.7h1M172.5 116.2h1M172.5 116.3h1M172.5 116.4h1M172.5 116.5h1M172.5 116.6h1M172.5 116.7h1M172.5 116.8h1M172.5 116.9h1M172.5 117h1"/>
<path d="M172.5 117.1h1M172.5 117.2h1M180.9 101h1.2M180.9 101.1h1.2M180.9 101.2h1.2M180.9 101.3h1.2M180.9 101.4h1.2M180.9 101.5h1.2M180.9 101.6h1.2M180.9 101.7h1.2M180.9 101.8h1.2M180.9 101.9h1.2"/>
<path d="M180.9 102h1.2M180.9 106.1h1.2M180.9 106.2h1.2M180.9 106.3h1.2M180.9 106.4h1.2M180.9 106.5h1.2M180.9 106.6h1.2M180.9 106.7h1.2M180.9 106.8h1.2M180.9 106.9h1.2M180.9 107h1.2M180.9 107.1h1.2"/>
<path d="M180.9 108.6h1.2M180.9 108.7h1.2M180.9 108.8h1.2M180.9 108.9h1.2M180.9 109h1.2M180.9 109.1h1.2M180.9 109.2h1.2M180.9 109.3h1.2M180.9 109.4h1.2M180.9 109.5h1.2M180.9 109.6h1.2M180.9 113.7h1.2"/>
<path d="M180.9 113.8h1.2M180.9 113.9h1.2M180.9 114h1.2M180.9 114.1h1.2M180.9 114.2h1.2M180.9 114.3h1.2M180.9 114.4h1.2M180.9 114.5h1.2M180.9 114.6h1.2M180.9 114.7h1.2M180.9 116.2h1.2M180.9 116.3h1.2"/>
<path d="M180.9 116.4h1.2M180.9 116.5h1.2M180.9 116.6h1.2M180.9 116.7h1.2M180.9 116.8h1.2M180.9 116.9h1.2M180.9 117h1.2M180.9 117.1h1.2M180.9 117.2h1.2M180.9 100.8h1.2M180.9 100.9h1.2M180.9 102.1h1.2"/>
<path d="M180.9 105.9h1.2M180.9 106h1.2M180.9 107.2h1.2M180.9 108.5h1.2M180.9 109.7h1.2M180.9 113.5h1.2M180.9 113.6h1.2M180.9 114.8h1.2M180.9 116.1h1.2M180.9 117.3h1.2M180.9 117.4h1.2M172.5 136.5h1"/>
<path d="M172.5 136.6h1M172.5 136.7h1M172.5 136.8h1M172.5 136.9h1M172.5 137h1M172.5 137.1h1M172.5 137.2h1M172.5 137.3h1M172.5 137.4h1M172.5 137.5h1M172.5 139.1h1M172.5 139.2h1"/>
<path d="M172.5 139.3h1M172.5 139.4h1M172.5 139.5h1M172.5 139.6h1M172.5 139.7h1M172.5 139.8h1M172.5 139.9h1M180.9 136.5h1.2M180.9 136.6h1.2M180.9 136.7h1.2M180.9 136.8h1.2M180.9 136.9h1.2"/>
<path d="M180.9 137h1.2M180.9 137.1h1.2M180.9 137.2h1.2M180.9 137.3h1.2M180.9 137.4h1.2M180.9 137.5h1.2M180.9 139.1h1.2M180.9 139.2h1.2M180.9 139.3h1.2M180.9 139.4h1.2M180.9 139.5h1.2M180.9 139.6h1.2"/>
<path d="M180.9 139.7h1.2M180.9 139.8h1.2M180.9 139.9h1.2M180.9 136.4h1.2M180.9 137.6h1.2M180.9 137.7h1.2M180.9 138.9h1.2M180.9 139h1.2M172.5 140h1M172.5 140.1h1M172.5 141.6h1M172.5 141.7h1"/>
<path d="M172.5 141.8h1M172.5 141.9h1M172.5 142h1M172.5 142.1h1M172.5 142.2h1M172.5 142.3h1M172.5 142.4h1M172.5 142.5h1M172.5 142.6h1M172.5 144.2h1M172.5 144.3h1M172.5 144.4h1"/>
<path d="M172.5 144.5h1M172.5 144.6h1M172.5 144.7h1M172.5 144.8h1M172.5 144.9h1M172.5 145h1M172.5 145.1h1M172.5 145.2h1M172.5 146.7h1M172.5 146.8h1M172.5 146.9h1M172.5 147h1"/>
<path d="M172.5 147.1h1M172.5 147.2h1M172.5 147.3h1M172.5 147.4h1M172.5 147.5h1M172.5 147.6h1M172.5 147.7h1M172.5 149.2h1M172.5 149.3h1M172.5 149.4h1M172.5 149.5h1M172.5 149.6h1"/>
<path d="M172.5 149.7h1M172.5 149.8h1M172.5 149.9h1M172.5 150h1M172.5 150.1h1M172.5 150.2h1M180.9 140h1.2M180.9 140.1h1.2M180.9 141.6h1.2M180.9 141.7h1.2M180.9 141.8h1.2M180.9 141.9h1.2"/>
<path d="M180.9 142h1.2M180.9 142.1h1.2M180.9 142.2h1.2M180.9 142.3h1.2M180.9 142.4h1.2M180.9 142.5h1.2M180.9 142.6h1.2M180.9 144.2h1.2M180.9 144.3h1.2M180.9 144.4h1.2M180.9 144.5h1.2M180.9 144.6h1.2"/>
<path d="M180.9 144.7h1.2M180.9 144.8h1.2M180.9 144.9h1.2M180.9 145h1.2M180.9 145.1h1.2M180.9 145.2h1.2M180.9 146.7h1.2M180.9 146.8h1.2M180.9 146.9h1.2M180.9 147h1.2M180.9 147.1h1.2M180.9 147.2h1.2"/>
<path d="M180.9 147.3h1.2M180.9 147.4h1.2M180.9 147.5h1.2M180.9 147.6h1.2M180.9 147.7h1.2M180.9 149.2h1.2M180.9 149.3h1.2M180.9 149.4h1.2M180.9 149.5h1.2M180.9 149.6h1.2M180.9 149.7h1.2M180.9 149.8h1.2"/>
<path d="M180.9 149.9h1.2M180.9 150h1.2M180.9 150.1h1.2M180.9 150.2h1.2M180.9 140.2h1.2M180.9 141.5h1.2M180.9 142.7h1.2M180.9 142.8h1.2M180.9 144h1.2M180.9 144.1h1.2M180.9 145.3h1.2M180.9 146.6h1.2"/>
<path d="M180.9 147.8h1.2M180.9 149.1h1.2M180.9 150.3h1.2M180.9 150.4h1.2"/>
</g>
<path d="M125.7 13.9v154.9" fill="none" stroke="#000" stroke-width=".8" stroke-linecap="butt"/>
<g font-size="2.8">
<text x="125.3" y="12.6">BUS1</text>
<text x="10.4" y="23">ARD1</text>
<text x="150.8" y="28.1">U1</text>
<text x="42.3" y="39.5" transform="rotate(90 42.3 39.5)">www.TheEngineeringProjects.com</text>
<text x="150.8" y="63.6">U2</text>
<text x="150.8" y="99.1">U3</text>
<text x="150.8" y="134.7">U4</text>
</g>
<g font-size="1.8">
<text x="11.6" y="34.9" transform="rotate(90 11.6 34.9)">Reset BTN</text>
<text x="30.6" y="33.2" transform="rotate(90 30.6 33.2)">ON</text>
<text x="135.8" y="30.9">SRCLK</text>
<text x="135.8" y="33.5">SER</text>
<text x="146.5" y="31.1">11</text>
<text x="146.5" y="33.7">14</text>
<text x="152.3" y="32.3">SH_CP</text>
<text x="152.3" y="34.9">DS</text>
<text x="167.7" y="32.3">Q0</text>
<text x="167.7" y="34.9">Q1</text>
<text x="173.9" y="31.1">15</text>
<text x="173.9" y="33.7">1</text>
<text x="138.3" y="38.5">RCLK</text>
<text x="146.5" y="38.7">12</text>
<text x="152.3" y="39.9">ST_CP</text>
<text x="167.7" y="37.4">Q2</text>
<text x="167.7" y="39.9">Q3</text>
<text x="173.9" y="36.2">2</text>
<text x="173.9" y="38.7">3</text>
<text x="173.9" y="41.3">4</text>
<text x="57" y="43.8">AREF</text>
<text x="68.8" y="47.4">13</text>
<text x="78.5" y="43.3" transform="rotate(-90 78.5 43.3)">SRCLR</text>
<text x="86.4" y="46.2" transform="rotate(-90 86.4 46.2)">RCLK</text>
<text x="167.7" y="42.5">Q4</text>
<text x="167.7" y="45">Q5</text>
<text x="167.7" y="47.6">Q6</text>
<text x="173.9" y="43.8">5</text>
<text x="173.9" y="46.4">6</text>
<text x="13.8" y="52.4">RESET</text>
<text x="46.5" y="53.9">~ PB3/MOSI/OC2A</text>
<text x="53.7" y="51.1">PB4/MISO</text>
<text x="54.3" y="48.8">PB5/SCK</text>
<text x="68.8" y="52.5">11</text>
<text x="68.8" y="49.9">12</text>
<text x="75.5" y="50.1" transform="rotate(-90 75.5 50.1)">SRCLK</text>
<text x="83.4" y="50.5" transform="rotate(-90 83.4 50.5)">SER</text>
<text x="135.3" y="48.7">SRCLR</text>
<text x="138.3" y="52.4">OE</text>
<text x="146.5" y="48.9">10</text>
<text x="146.5" y="51.4">13</text>
<text x="152.3" y="50.1">MR</text>
<text x="152.3" y="52.6">OE</text>
<text x="167.4" y="52.6">Q7'</text>
<text x="167.7" y="50.1">Q7</text>
<text x="173.9" y="48.9">7</text>
<text x="173.9" y="51.4">9</text>
<text x="51.3" y="58.7">~ PB1/OC1A</text>
<text x="51.5" y="56.5">~ PB2/OC1B</text>
<text x="68.8" y="59.8">8</text>
<text x="68.8" y="57.5">9</text>
<text x="68.8" y="55">10</text>
<text x="79.5" y="55.2" transform="rotate(-90 79.5 55.2)">OE</text>
<text x="150.8" y="56.6">74HC595</text>
<text x="24" y="64.4" transform="rotate(90 24 64.4)">ANALOG IN</text>
<text x="48.5" y="61.3">PB0/ICP1/CLKO</text>
<text x="68.8" y="65.4">7</text>
<text x="6.2" y="71.8">A1</text>
<text x="6.2" y="69.2">A0</text>
<text x="14.2" y="70.7">PC0/ADC0</text>
<text x="49" y="71.7">~ PD5/T1/OC0B</text>
<text x="52.4" y="69.2">~ PD7/AIN1</text>
<text x="54" y="66.6">PD7/AIN1</text>
<text x="68.8" y="70.2">5</text>
<text x="68.8" y="67.7">6</text>
<text x="135.8" y="66.5">SRCLK</text>
<text x="146.5" y="66.7">11</text>
<text x="146.5" y="69.2">14</text>
<text x="152.3" y="67.9">SH_CP</text>
<text x="152.3" y="70.4">DS</text>
<text x="167.7" y="67.9">Q0</text>
<text x="167.7" y="70.4">Q1</text>
<text x="173.9" y="66.7">15</text>
<text x="173.9" y="69.2">1</text>
<text x="173.9" y="71.8">2</text>
<text x="6.2" y="76.8">A3</text>
<text x="6.2" y="74.3">A2</text>
<text x="14" y="75.8">PC2/ADC2</text>
<text x="14.2" y="73.2">PC1/ADC1</text>
<text x="47.3" y="76.8">~ PD3/INT1/OC2B</text>
<text x="51.5" y="74.2">PD4/T0/XCK</text>
<text x="68.8" y="77.9">2</text>
<text x="68.8" y="75.3">3</text>
<text x="68.8" y="72.8">4</text>
<text x="138.3" y="74.1">RCLK</text>
<text x="146.5" y="74.3">12</text>
<text x="152.3" y="75.5">ST_CP</text>
<text x="167.7" y="73">Q2</text>
<text x="167.7" y="75.5">Q3</text>
<text x="167.7" y="78">Q4</text>
<text x="173.9" y="74.3">3</text>
<text x="173.9" y="76.8">4</text>
<text x="6.2" y="81.9">A5</text>
<text x="6.2" y="79.4">A4</text>
<text x="14" y="83.1">PC5/ADC5/SCL</text>
<text x="14" y="78.3">PC3/ADC3</text>
<text x="14.2" y="80.6">PC4/ADC4/SDA</text>
<text x="54.1" y="79.1">PD2/INT0</text>
<text x="54.3" y="83.9">PD0/RXD</text>
<text x="54.4" y="81.4">PD1/TXD</text>
<text x="68.8" y="82.9">0</text>
<text x="68.8" y="80.4">1</text>
<text x="167.7" y="80.6">Q5</text>
<text x="167.7" y="83.1">Q6</text>
<text x="173.9" y="79.4">5</text>
<text x="173.9" y="81.9">6</text>
<text x="135.8" y="84.3">SRCLR</text>
<text x="140.9" y="86.8">OE</text>
<text x="146.5" y="84.5">10</text>
<text x="146.5" y="87">13</text>
<text x="152.3" y="85.7">MR</text>
<text x="152.3" y="88.2">OE</text>
<text x="167.4" y="88.2">Q7'</text>
<text x="167.7" y="85.7">Q7</text>
<text x="173.9" y="84.5">7</text>
<text x="173.9" y="87">9</text>
<text x="10.4" y="91.1">ARDUINO UNO</text>
<text x="150.8" y="92.1">74HC595</text>
<text x="135.8" y="101.9">SRCLK</text>
<text x="146.5" y="102.2">11</text>
<text x="146.5" y="104.7">14</text>
<text x="152.3" y="103.4">SH_CP</text>
<text x="152.3" y="105.9">DS</text>
<text x="167.7" y="103.4">Q0</text>
<text x="167.7" y="105.9">Q1</text>
<text x="173.9" y="102.2">15</text>
<text x="173.9" y="104.7">1</text>
<text x="173.9" y="107.2">2</text>
<text x="138.3" y="109.6">RCLK</text>
<text x="146.5" y="109.8">12</text>
<text x="152.3" y="111">ST_CP</text>
<text x="167.7" y="108.4">Q2</text>
<text x="167.7" y="111">Q3</text>
<text x="167.7" y="113.5">Q4</text>
<text x="173.9" y="109.8">3</text>
<text x="173.9" y="112.3">4</text>
<text x="125.3" y="115.1">CCT001</text>
<text x="135.8" y="119.7">SRCLR</text>
<text x="146.5" y="119.9">10</text>
<text x="167.7" y="116.1">Q5</text>
<text x="167.7" y="118.6">Q6</text>
<text x="173.9" y="114.9">5</text>
<text x="173.9" y="117.4">6</text>
<text x="173.9" y="119.9">7</text>
<text x="140.9" y="122.3">OE</text>
<text x="146.5" y="122.5">13</text>
<text x="152.3" y="121.1">MR</text>
<text x="152.3" y="123.7">OE</text>
<text x="167.4" y="123.7">Q7'</text>
<text x="167.7" y="121.1">Q7</text>
<text x="173.9" y="122.5">9</text>
<text x="150.8" y="127.6">74HC595</text>
<text x="135.8" y="137.5">SRCLK</text>
<text x="146.5" y="137.7">11</text>
<text x="173.9" y="137.7">15</text>
<text x="146.5" y="140.3">14</text>
<text x="152.3" y="138.9">SH_CP</text>
<text x="152.3" y="141.5">DS</text>
<text x="167.7" y="138.9">Q0</text>
<text x="167.7" y="141.5">Q1</text>
<text x="167.7" y="144">Q2</text>
<text x="173.9" y="140.3">1</text>
<text x="173.9" y="142.8">2</text>
<text x="138.3" y="145.1">RCLK</text>
<text x="146.5" y="145.3">12</text>
<text x="152.3" y="146.5">ST_CP</text>
<text x="167.7" y="146.5">Q3</text>
<text x="167.7" y="149.1">Q4</text>
<text x="173.9" y="145.3">3</text>
<text x="173.9" y="147.9">4</text>
<text x="135.8" y="155.3">SRCLR</text>
<text x="146.5" y="155.5">10</text>
<text x="167.7" y="151.6">Q5</text>
<text x="167.7" y="154.2">Q6</text>
<text x="173.9" y="150.4">5</text>
<text x="173.9" y="153">6</text>
<text x="173.9" y="155.5">7</text>
<text x="140.9" y="157.8">OE</text>
<text x="146.5" y="158">13</text>
<text x="152.3" y="156.7">MR</text>
<text x="152.3" y="159.2">OE</text>
<text x="167.4" y="159.2">Q7'</text>
<text x="167.7" y="156.7">Q7</text>
<text x="173.9" y="158">9</text>
<text x="150.8" y="163.2">74HC595</text>
</g>
<g font-size="1.4">
<text x="34.9" y="66" transform="rotate(-90 34.9 66)">1121</text>
<text x="36.2" y="74.2" transform="rotate(-90 36.2 74.2)">ATMEGA328P-PU</text>
</g>
</svg>
